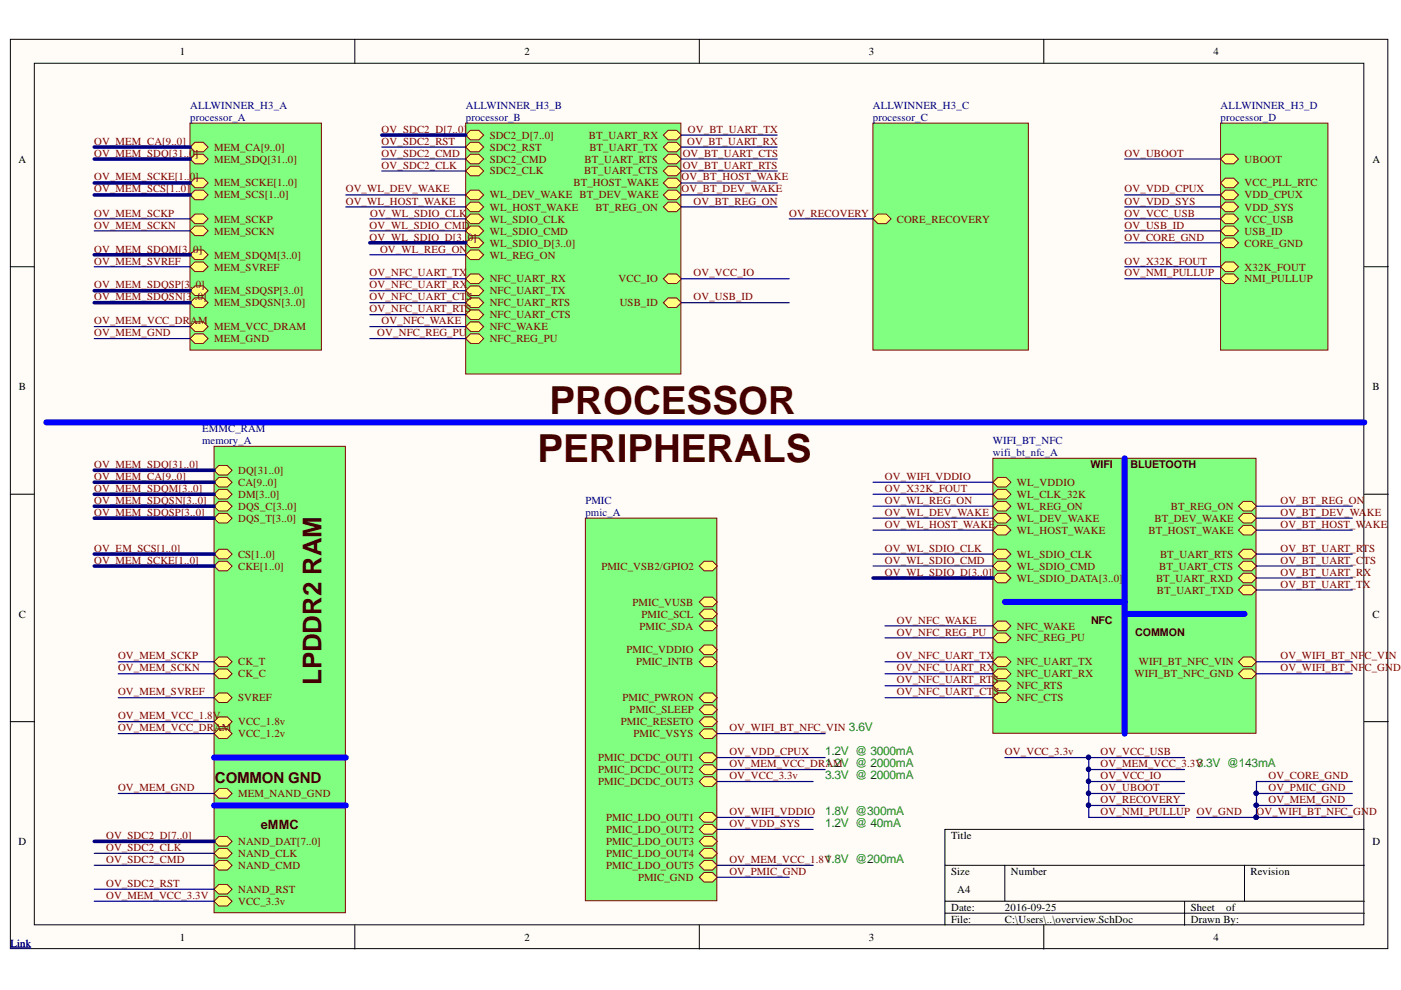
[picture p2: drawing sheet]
<svg xmlns="http://www.w3.org/2000/svg" width="297mm" height="210mm" viewBox="0 0 297 210" stroke-linecap="round" stroke-linejoin="round" font-family="sans-serif">
<g fill="#fffcf8" stroke="#000" stroke-width=".21">
<path d="M2.2 8.3h292v192.8h-292z"/>
<path d="M7.3 13.4h281.9v182.7h-281.9z"/>
</g>
<g fill="none" stroke="#000" stroke-width=".21">
<path d="M75.2 8.3v5.1M148.3 8.3v5.1M221.3 8.3v5.1M2.2 56.6h5.1M289.3 56.6h5M2.2 104.8h5.1M289.3 104.8h5M2.2 153h5.1M289.3 153h5M289.3 175.9h-89v20.3M75.2 196.2v5M148.3 196.2v5"/>
<path d="M200.3 183.5h89M200.3 191.1h89M200.3 193.6h89M213 183.5v7.6M221.3 196.2v5M251.2 191.1v5.1M263.9 183.5v7.6"/>
</g>
<path d="M40.3 26.1h27.8v48.1h-27.8z" fill="#80ff80" stroke="#800000" stroke-width=".21"/>
<path d="M40.3 38.8l1-1h1.8l1 1-1 1h-1.8z" fill-rule="evenodd" fill="#ffff80"/>
<path d="M40.3 38.8l1-1h1.8l1 1-1 1h-1.8z" fill="none" stroke="#800000" stroke-width=".21"/>
<path d="M40.3 64.2l1-1h1.8l1 1-1 1h-1.8z" fill-rule="evenodd" fill="#ffff80"/>
<path d="M40.3 64.2l1-1h1.8l1 1-1 1h-1.8z" fill="none" stroke="#800000" stroke-width=".21"/>
<path d="M40.3 41.3l1-1h1.8l1 1-1 1h-1.8z" fill-rule="evenodd" fill="#ffff80"/>
<path d="M40.3 41.3l1-1h1.8l1 1-1 1h-1.8z" fill="none" stroke="#800000" stroke-width=".21"/>
<path d="M40.3 48.9l1-1h1.8l1 1-1 1.1h-1.8z" fill-rule="evenodd" fill="#ffff80"/>
<path d="M40.3 48.9l1-1h1.8l1 1-1 1.1h-1.8z" fill="none" stroke="#800000" stroke-width=".21"/>
<path d="M40.3 46.4l1-1h1.8l1 1-1 1h-1.8z" fill-rule="evenodd" fill="#ffff80"/>
<path d="M40.3 46.4l1-1h1.8l1 1-1 1h-1.8z" fill="none" stroke="#800000" stroke-width=".21"/>
<path d="M40.3 31.2l1-1h1.8l1 1-1 1h-1.8z" fill-rule="evenodd" fill="#ffff80"/>
<path d="M40.3 31.2l1-1h1.8l1 1-1 1h-1.8z" fill="none" stroke="#800000" stroke-width=".21"/>
<path d="M40.3 54l1-1h1.8l1 1-1 1h-1.8z" fill-rule="evenodd" fill="#ffff80"/>
<path d="M40.3 54l1-1h1.8l1 1-1 1h-1.8z" fill="none" stroke="#800000" stroke-width=".21"/>
<path d="M40.3 56.6l1-1.1h1.8l1 1.1-1 1h-1.8z" fill-rule="evenodd" fill="#ffff80"/>
<path d="M40.3 56.6l1-1.1h1.8l1 1.1-1 1h-1.8z" fill="none" stroke="#800000" stroke-width=".21"/>
<path d="M40.3 61.6l1-1h1.8l1 1-1 1.1h-1.8z" fill-rule="evenodd" fill="#ffff80"/>
<path d="M40.3 61.6l1-1h1.8l1 1-1 1.1h-1.8z" fill="none" stroke="#800000" stroke-width=".21"/>
<path d="M40.3 71.8l1-1h1.8l1 1-1 1h-1.8z" fill-rule="evenodd" fill="#ffff80"/>
<path d="M40.3 71.8l1-1h1.8l1 1-1 1h-1.8z" fill="none" stroke="#800000" stroke-width=".21"/>
<path d="M40.3 33.7l1-1h1.8l1 1-1 1h-1.8z" fill-rule="evenodd" fill="#ffff80"/>
<path d="M40.3 33.7l1-1h1.8l1 1-1 1h-1.8z" fill="none" stroke="#800000" stroke-width=".21"/>
<path d="M40.3 69.3l1-1.1h1.8l1 1.1-1 1h-1.8z" fill-rule="evenodd" fill="#ffff80"/>
<path d="M40.3 69.3l1-1.1h1.8l1 1.1-1 1h-1.8z" fill="none" stroke="#800000" stroke-width=".21"/>
<path d="M98.7 26.1h45.7v53.2h-45.7z" fill="#80ff80" stroke="#800000" stroke-width=".21"/>
<path d="M98.7 33.7l1-1h1.8l1 1-1 1h-1.8z" fill-rule="evenodd" fill="#ffff80"/>
<path d="M98.7 33.7l1-1h1.8l1 1-1 1h-1.8z" fill="none" stroke="#800000" stroke-width=".21"/>
<path d="M98.7 36.3l1-1.1h1.8l1 1.1-1 1h-1.8z" fill-rule="evenodd" fill="#ffff80"/>
<path d="M98.7 36.3l1-1.1h1.8l1 1.1-1 1h-1.8z" fill="none" stroke="#800000" stroke-width=".21"/>
<path d="M98.7 28.6l1-1h1.8l1 1-1 1.1h-1.8z" fill-rule="evenodd" fill="#ffff80"/>
<path d="M98.7 28.6l1-1h1.8l1 1-1 1.1h-1.8z" fill="none" stroke="#800000" stroke-width=".21"/>
<path d="M98.7 31.2l1-1h1.8l1 1-1 1h-1.8z" fill-rule="evenodd" fill="#ffff80"/>
<path d="M98.7 31.2l1-1h1.8l1 1-1 1h-1.8z" fill="none" stroke="#800000" stroke-width=".21"/>
<path d="M98.7 61.6l1-1h1.8l1 1-1 1.1h-1.8z" fill-rule="evenodd" fill="#ffff80"/>
<path d="M98.7 61.6l1-1h1.8l1 1-1 1.1h-1.8z" fill="none" stroke="#800000" stroke-width=".21"/>
<path d="M98.7 51.5l1-1h1.8l1 1-1 1h-1.8z" fill-rule="evenodd" fill="#ffff80"/>
<path d="M98.7 51.5l1-1h1.8l1 1-1 1h-1.8z" fill="none" stroke="#800000" stroke-width=".21"/>
<path d="M98.7 48.9l1-1h1.8l1 1-1 1.1h-1.8z" fill-rule="evenodd" fill="#ffff80"/>
<path d="M98.7 48.9l1-1h1.8l1 1-1 1.1h-1.8z" fill="none" stroke="#800000" stroke-width=".21"/>
<path d="M98.7 43.9l1-1h1.8l1 1-1 1h-1.8z" fill-rule="evenodd" fill="#ffff80"/>
<path d="M98.7 43.9l1-1h1.8l1 1-1 1h-1.8z" fill="none" stroke="#800000" stroke-width=".21"/>
<path d="M98.7 59.1l1-1h1.8l1 1-1 1h-1.8z" fill-rule="evenodd" fill="#ffff80"/>
<path d="M98.7 59.1l1-1h1.8l1 1-1 1h-1.8z" fill="none" stroke="#800000" stroke-width=".21"/>
<path d="M140.6 28.6l1.1-1h1.7l1.1 1-1.1 1.1h-1.7z" fill-rule="evenodd" fill="#ffff80"/>
<path d="M140.6 28.6l1.1-1h1.7l1.1 1-1.1 1.1h-1.7z" fill="none" stroke="#800000" stroke-width=".21"/>
<path d="M98.7 46.4l1-1h1.8l1 1-1 1h-1.8z" fill-rule="evenodd" fill="#ffff80"/>
<path d="M98.7 46.4l1-1h1.8l1 1-1 1h-1.8z" fill="none" stroke="#800000" stroke-width=".21"/>
<path d="M140.6 31.2l1.1-1h1.7l1.1 1-1.1 1h-1.7z" fill-rule="evenodd" fill="#ffff80"/>
<path d="M140.6 31.2l1.1-1h1.7l1.1 1-1.1 1h-1.7z" fill="none" stroke="#800000" stroke-width=".21"/>
<path d="M98.7 64.2l1-1h1.8l1 1-1 1h-1.8z" fill-rule="evenodd" fill="#ffff80"/>
<path d="M98.7 64.2l1-1h1.8l1 1-1 1h-1.8z" fill="none" stroke="#800000" stroke-width=".21"/>
<path d="M140.6 36.3l1.1-1.1h1.7l1.1 1.1-1.1 1h-1.7z" fill-rule="evenodd" fill="#ffff80"/>
<path d="M140.6 36.3l1.1-1.1h1.7l1.1 1.1-1.1 1h-1.7z" fill="none" stroke="#800000" stroke-width=".21"/>
<path d="M98.7 66.7l1-1h1.8l1 1-1 1h-1.8z" fill-rule="evenodd" fill="#ffff80"/>
<path d="M98.7 66.7l1-1h1.8l1 1-1 1h-1.8z" fill="none" stroke="#800000" stroke-width=".21"/>
<path d="M140.6 33.7l1.1-1h1.7l1.1 1-1.1 1h-1.7z" fill-rule="evenodd" fill="#ffff80"/>
<path d="M140.6 33.7l1.1-1h1.7l1.1 1-1.1 1h-1.7z" fill="none" stroke="#800000" stroke-width=".21"/>
<path d="M140.6 59.1l1.1-1h1.7l1.1 1-1.1 1h-1.7z" fill-rule="evenodd" fill="#ffff80"/>
<path d="M140.6 59.1l1.1-1h1.7l1.1 1-1.1 1h-1.7z" fill="none" stroke="#800000" stroke-width=".21"/>
<path d="M98.7 69.3l1-1.1h1.8l1 1.1-1 1h-1.8z" fill-rule="evenodd" fill="#ffff80"/>
<path d="M98.7 69.3l1-1.1h1.8l1 1.1-1 1h-1.8z" fill="none" stroke="#800000" stroke-width=".21"/>
<path d="M140.6 38.8l1.1-1h1.7l1.1 1-1.1 1h-1.7z" fill-rule="evenodd" fill="#ffff80"/>
<path d="M140.6 38.8l1.1-1h1.7l1.1 1-1.1 1h-1.7z" fill="none" stroke="#800000" stroke-width=".21"/>
<path d="M140.6 43.9l1.1-1h1.7l1.1 1-1.1 1h-1.7z" fill-rule="evenodd" fill="#ffff80"/>
<path d="M140.6 43.9l1.1-1h1.7l1.1 1-1.1 1h-1.7z" fill="none" stroke="#800000" stroke-width=".21"/>
<path d="M98.7 71.8l1-1h1.8l1 1-1 1h-1.8z" fill-rule="evenodd" fill="#ffff80"/>
<path d="M98.7 71.8l1-1h1.8l1 1-1 1h-1.8z" fill="none" stroke="#800000" stroke-width=".21"/>
<path d="M98.7 41.3l1-1h1.8l1 1-1 1h-1.8z" fill-rule="evenodd" fill="#ffff80"/>
<path d="M98.7 41.3l1-1h1.8l1 1-1 1h-1.8z" fill="none" stroke="#800000" stroke-width=".21"/>
<path d="M98.7 54l1-1h1.8l1 1-1 1h-1.8z" fill-rule="evenodd" fill="#ffff80"/>
<path d="M98.7 54l1-1h1.8l1 1-1 1h-1.8z" fill="none" stroke="#800000" stroke-width=".21"/>
<path d="M140.6 41.3l1.1-1h1.7l1.1 1-1.1 1h-1.7z" fill-rule="evenodd" fill="#ffff80"/>
<path d="M140.6 41.3l1.1-1h1.7l1.1 1-1.1 1h-1.7z" fill="none" stroke="#800000" stroke-width=".21"/>
<path d="M140.6 64.2l1.1-1h1.7l1.1 1-1.1 1h-1.7z" fill-rule="evenodd" fill="#ffff80"/>
<path d="M140.6 64.2l1.1-1h1.7l1.1 1-1.1 1h-1.7z" fill="none" stroke="#800000" stroke-width=".21"/>
<path d="M185.1 26.1h32.9v48.1h-32.9z" fill="#80ff80" stroke="#800000" stroke-width=".21"/>
<path d="M185.1 46.4l1-1h1.8l1 1-1 1h-1.8z" fill-rule="evenodd" fill="#ffff80"/>
<path d="M185.1 46.4l1-1h1.8l1 1-1 1h-1.8z" fill="none" stroke="#800000" stroke-width=".21"/>
<path d="M258.8 26.1h22.7v48.1h-22.7z" fill="#80ff80" stroke="#800000" stroke-width=".21"/>
<path d="M258.8 38.8l1-1h1.8l1 1-1 1h-1.8z" fill-rule="evenodd" fill="#ffff80"/>
<path d="M258.8 38.8l1-1h1.8l1 1-1 1h-1.8z" fill="none" stroke="#800000" stroke-width=".21"/>
<path d="M258.8 46.4l1-1h1.8l1 1-1 1h-1.8z" fill-rule="evenodd" fill="#ffff80"/>
<path d="M258.8 46.4l1-1h1.8l1 1-1 1h-1.8z" fill="none" stroke="#800000" stroke-width=".21"/>
<path d="M258.8 41.3l1-1h1.8l1 1-1 1h-1.8z" fill-rule="evenodd" fill="#ffff80"/>
<path d="M258.8 41.3l1-1h1.8l1 1-1 1h-1.8z" fill="none" stroke="#800000" stroke-width=".21"/>
<path d="M258.8 43.9l1-1h1.8l1 1-1 1h-1.8z" fill-rule="evenodd" fill="#ffff80"/>
<path d="M258.8 43.9l1-1h1.8l1 1-1 1h-1.8z" fill="none" stroke="#800000" stroke-width=".21"/>
<path d="M258.8 51.5l1-1h1.8l1 1-1 1h-1.8z" fill-rule="evenodd" fill="#ffff80"/>
<path d="M258.8 51.5l1-1h1.8l1 1-1 1h-1.8z" fill="none" stroke="#800000" stroke-width=".21"/>
<path d="M258.8 56.6l1-1.1h1.8l1 1.1-1 1h-1.8z" fill-rule="evenodd" fill="#ffff80"/>
<path d="M258.8 56.6l1-1.1h1.8l1 1.1-1 1h-1.8z" fill="none" stroke="#800000" stroke-width=".21"/>
<path d="M258.8 33.7l1-1h1.8l1 1-1 1h-1.8z" fill-rule="evenodd" fill="#ffff80"/>
<path d="M258.8 33.7l1-1h1.8l1 1-1 1h-1.8z" fill="none" stroke="#800000" stroke-width=".21"/>
<path d="M258.8 48.9l1-1h1.8l1 1-1 1.1h-1.8z" fill-rule="evenodd" fill="#ffff80"/>
<path d="M258.8 48.9l1-1h1.8l1 1-1 1.1h-1.8z" fill="none" stroke="#800000" stroke-width=".21"/>
<path d="M258.8 59.1l1-1h1.8l1 1-1 1h-1.8z" fill-rule="evenodd" fill="#ffff80"/>
<path d="M258.8 59.1l1-1h1.8l1 1-1 1h-1.8z" fill="none" stroke="#800000" stroke-width=".21"/>
<path d="M45.4 94.6h27.8v98.9h-27.8z" fill="#80ff80" stroke="#800000" stroke-width=".21"/>
<path d="M45.4 99.7l1-1h1.8l1 1-1 1h-1.8z" fill-rule="evenodd" fill="#ffff80"/>
<path d="M45.4 99.7l1-1h1.8l1 1-1 1h-1.8z" fill="none" stroke="#800000" stroke-width=".21"/>
<path d="M45.4 104.8l1-1h1.8l1 1-1 1h-1.8z" fill-rule="evenodd" fill="#ffff80"/>
<path d="M45.4 104.8l1-1h1.8l1 1-1 1h-1.8z" fill="none" stroke="#800000" stroke-width=".21"/>
<path d="M45.4 107.3l1-1h1.8l1 1-1 1h-1.8z" fill-rule="evenodd" fill="#ffff80"/>
<path d="M45.4 107.3l1-1h1.8l1 1-1 1h-1.8z" fill="none" stroke="#800000" stroke-width=".21"/>
<path d="M45.4 109.9l1-1.1h1.8l1 1.1-1 1h-1.8z" fill-rule="evenodd" fill="#ffff80"/>
<path d="M45.4 109.9l1-1.1h1.8l1 1.1-1 1h-1.8z" fill="none" stroke="#800000" stroke-width=".21"/>
<path d="M45.4 140.3l1-1h1.8l1 1-1 1h-1.8z" fill-rule="evenodd" fill="#ffff80"/>
<path d="M45.4 140.3l1-1h1.8l1 1-1 1h-1.8z" fill="none" stroke="#800000" stroke-width=".21"/>
<path d="M45.4 142.9l1-1.1h1.8l1 1.1-1 1h-1.8z" fill-rule="evenodd" fill="#ffff80"/>
<path d="M45.4 142.9l1-1.1h1.8l1 1.1-1 1h-1.8z" fill="none" stroke="#800000" stroke-width=".21"/>
<path d="M45.4 102.2l1-1h1.8l1 1-1 1.1h-1.8z" fill-rule="evenodd" fill="#ffff80"/>
<path d="M45.4 102.2l1-1h1.8l1 1-1 1.1h-1.8z" fill="none" stroke="#800000" stroke-width=".21"/>
<path d="M45.4 183.5l1-1h1.8l1 1-1 1h-1.8z" fill-rule="evenodd" fill="#ffff80"/>
<path d="M45.4 183.5l1-1h1.8l1 1-1 1h-1.8z" fill="none" stroke="#800000" stroke-width=".21"/>
<path d="M45.4 178.4l1-1h1.8l1 1-1 1h-1.8z" fill-rule="evenodd" fill="#ffff80"/>
<path d="M45.4 178.4l1-1h1.8l1 1-1 1h-1.8z" fill="none" stroke="#800000" stroke-width=".21"/>
<path d="M45.4 168.2l1-1h1.8l1 1-1 1.1h-1.8z" fill-rule="evenodd" fill="#ffff80"/>
<path d="M45.4 168.2l1-1h1.8l1 1-1 1.1h-1.8z" fill="none" stroke="#800000" stroke-width=".21"/>
<path d="M45.4 180.9l1-1h1.8l1 1-1 1h-1.8z" fill-rule="evenodd" fill="#ffff80"/>
<path d="M45.4 180.9l1-1h1.8l1 1-1 1h-1.8z" fill="none" stroke="#800000" stroke-width=".21"/>
<path d="M45.4 153l1-1h1.8l1 1-1 1h-1.8z" fill-rule="evenodd" fill="#ffff80"/>
<path d="M45.4 153l1-1h1.8l1 1-1 1h-1.8z" fill="none" stroke="#800000" stroke-width=".21"/>
<path d="M45.4 191.1l1-1h1.8l1 1-1 1h-1.8z" fill-rule="evenodd" fill="#ffff80"/>
<path d="M45.4 191.1l1-1h1.8l1 1-1 1h-1.8z" fill="none" stroke="#800000" stroke-width=".21"/>
<path d="M45.4 147.9l1-1h1.8l1 1-1 1h-1.8z" fill-rule="evenodd" fill="#ffff80"/>
<path d="M45.4 147.9l1-1h1.8l1 1-1 1h-1.8z" fill="none" stroke="#800000" stroke-width=".21"/>
<path d="M45.4 155.5l1-1h1.8l1 1-1 1.1h-1.8z" fill-rule="evenodd" fill="#ffff80"/>
<path d="M45.4 155.5l1-1h1.8l1 1-1 1.1h-1.8z" fill="none" stroke="#800000" stroke-width=".21"/>
<path d="M45.4 188.5l1-1h1.8l1 1-1 1.1h-1.8z" fill-rule="evenodd" fill="#ffff80"/>
<path d="M45.4 188.5l1-1h1.8l1 1-1 1.1h-1.8z" fill="none" stroke="#800000" stroke-width=".21"/>
<path d="M45.4 120l1-1h1.8l1 1-1 1h-1.8z" fill-rule="evenodd" fill="#ffff80"/>
<path d="M45.4 120l1-1h1.8l1 1-1 1h-1.8z" fill="none" stroke="#800000" stroke-width=".21"/>
<path d="M45.4 117.5l1-1h1.8l1 1-1 1h-1.8z" fill-rule="evenodd" fill="#ffff80"/>
<path d="M45.4 117.5l1-1h1.8l1 1-1 1h-1.8z" fill="none" stroke="#800000" stroke-width=".21"/>
<path d="M9.8 89.6h279.5M45.4 160.6h27.9" fill="none" stroke="#00f" stroke-width="1.3"/>
<path d="M210.5 97.2h55.8v58.3h-55.8z" fill="#80ff80" stroke="#800000" stroke-width=".21"/>
<path d="M210.5 117.5l1-1h1.8l1 1-1 1h-1.8z" fill-rule="evenodd" fill="#ffff80"/>
<path d="M210.5 117.5l1-1h1.8l1 1-1 1h-1.8z" fill="none" stroke="#800000" stroke-width=".21"/>
<path d="M262.6 142.9l1-1.1h1.8l1 1.1-1 1h-1.8z" fill-rule="evenodd" fill="#ffff80"/>
<path d="M262.6 142.9l1-1.1h1.8l1 1.1-1 1h-1.8z" fill="none" stroke="#800000" stroke-width=".21"/>
<path d="M262.6 107.3l1-1h1.8l1 1-1 1h-1.8z" fill-rule="evenodd" fill="#ffff80"/>
<path d="M262.6 107.3l1-1h1.8l1 1-1 1h-1.8z" fill="none" stroke="#800000" stroke-width=".21"/>
<path d="M262.6 120l1-1h1.8l1 1-1 1h-1.8z" fill-rule="evenodd" fill="#ffff80"/>
<path d="M262.6 120l1-1h1.8l1 1-1 1h-1.8z" fill="none" stroke="#800000" stroke-width=".21"/>
<path d="M210.5 109.9l1-1.1h1.8l1 1.1-1 1h-1.8z" fill-rule="evenodd" fill="#ffff80"/>
<path d="M210.5 109.9l1-1.1h1.8l1 1.1-1 1h-1.8z" fill="none" stroke="#800000" stroke-width=".21"/>
<path d="M262.6 109.9l1-1.1h1.8l1 1.1-1 1h-1.8z" fill-rule="evenodd" fill="#ffff80"/>
<path d="M262.6 109.9l1-1.1h1.8l1 1.1-1 1h-1.8z" fill="none" stroke="#800000" stroke-width=".21"/>
<path d="M210.5 132.7l1-1h1.8l1 1-1 1h-1.8z" fill-rule="evenodd" fill="#ffff80"/>
<path d="M210.5 132.7l1-1h1.8l1 1-1 1h-1.8z" fill="none" stroke="#800000" stroke-width=".21"/>
<path d="M210.5 120l1-1h1.8l1 1-1 1h-1.8z" fill-rule="evenodd" fill="#ffff80"/>
<path d="M210.5 120l1-1h1.8l1 1-1 1h-1.8z" fill="none" stroke="#800000" stroke-width=".21"/>
<path d="M210.5 122.6l1-1.1h1.8l1 1.1-1 1h-1.8z" fill-rule="evenodd" fill="#ffff80"/>
<path d="M210.5 122.6l1-1.1h1.8l1 1.1-1 1h-1.8z" fill="none" stroke="#800000" stroke-width=".21"/>
<path d="M262.6 122.6l1-1.1h1.8l1 1.1-1 1h-1.8z" fill-rule="evenodd" fill="#ffff80"/>
<path d="M262.6 122.6l1-1.1h1.8l1 1.1-1 1h-1.8z" fill="none" stroke="#800000" stroke-width=".21"/>
<path d="M210.5 112.4l1-1h1.8l1 1-1 1h-1.8z" fill-rule="evenodd" fill="#ffff80"/>
<path d="M210.5 112.4l1-1h1.8l1 1-1 1h-1.8z" fill="none" stroke="#800000" stroke-width=".21"/>
<path d="M262.6 112.4l1-1h1.8l1 1-1 1h-1.8z" fill-rule="evenodd" fill="#ffff80"/>
<path d="M262.6 112.4l1-1h1.8l1 1-1 1h-1.8z" fill="none" stroke="#800000" stroke-width=".21"/>
<path d="M210.5 102.2l1-1h1.8l1 1-1 1.1h-1.8z" fill-rule="evenodd" fill="#ffff80"/>
<path d="M210.5 102.2l1-1h1.8l1 1-1 1.1h-1.8z" fill="none" stroke="#800000" stroke-width=".21"/>
<path d="M262.6 117.5l1-1h1.8l1 1-1 1h-1.8z" fill-rule="evenodd" fill="#ffff80"/>
<path d="M262.6 117.5l1-1h1.8l1 1-1 1h-1.8z" fill="none" stroke="#800000" stroke-width=".21"/>
<path d="M210.5 135.2l1-1h1.8l1 1-1 1.1h-1.8z" fill-rule="evenodd" fill="#ffff80"/>
<path d="M210.5 135.2l1-1h1.8l1 1-1 1.1h-1.8z" fill="none" stroke="#800000" stroke-width=".21"/>
<path d="M210.5 142.9l1-1.1h1.8l1 1.1-1 1h-1.8z" fill-rule="evenodd" fill="#ffff80"/>
<path d="M210.5 142.9l1-1.1h1.8l1 1.1-1 1h-1.8z" fill="none" stroke="#800000" stroke-width=".21"/>
<path d="M262.6 140.3l1-1h1.8l1 1-1 1h-1.8z" fill-rule="evenodd" fill="#ffff80"/>
<path d="M262.6 140.3l1-1h1.8l1 1-1 1h-1.8z" fill="none" stroke="#800000" stroke-width=".21"/>
<path d="M210.5 145.4l1-1h1.8l1 1-1 1h-1.8z" fill-rule="evenodd" fill="#ffff80"/>
<path d="M210.5 145.4l1-1h1.8l1 1-1 1h-1.8z" fill="none" stroke="#800000" stroke-width=".21"/>
<path d="M210.5 107.3l1-1h1.8l1 1-1 1h-1.8z" fill-rule="evenodd" fill="#ffff80"/>
<path d="M210.5 107.3l1-1h1.8l1 1-1 1h-1.8z" fill="none" stroke="#800000" stroke-width=".21"/>
<path d="M262.6 125.1l1-1h1.8l1 1-1 1h-1.8z" fill-rule="evenodd" fill="#ffff80"/>
<path d="M262.6 125.1l1-1h1.8l1 1-1 1h-1.8z" fill="none" stroke="#800000" stroke-width=".21"/>
<path d="M210.5 147.9l1-1h1.8l1 1-1 1h-1.8z" fill-rule="evenodd" fill="#ffff80"/>
<path d="M210.5 147.9l1-1h1.8l1 1-1 1h-1.8z" fill="none" stroke="#800000" stroke-width=".21"/>
<path d="M210.5 140.3l1-1h1.8l1 1-1 1h-1.8z" fill-rule="evenodd" fill="#ffff80"/>
<path d="M210.5 140.3l1-1h1.8l1 1-1 1h-1.8z" fill="none" stroke="#800000" stroke-width=".21"/>
<path d="M210.5 104.8l1-1h1.8l1 1-1 1h-1.8z" fill-rule="evenodd" fill="#ffff80"/>
<path d="M210.5 104.8l1-1h1.8l1 1-1 1h-1.8z" fill="none" stroke="#800000" stroke-width=".21"/>
<path d="M238.5 97.2v58.3M213 127.6h25.5M238.5 130.2h25.4" fill="none" stroke="#00f" stroke-width="1.3"/>
<path d="M124.1 109.9h27.9v81.1h-27.9z" fill="#80ff80" stroke="#800000" stroke-width=".21"/>
<path d="M148.3 150.5l1-1h1.8l1 1-1 1h-1.8z" fill-rule="evenodd" fill="#ffff80"/>
<path d="M148.3 150.5l1-1h1.8l1 1-1 1h-1.8z" fill="none" stroke="#800000" stroke-width=".21"/>
<path d="M148.3 147.9l1-1h1.8l1 1-1 1h-1.8z" fill-rule="evenodd" fill="#ffff80"/>
<path d="M148.3 147.9l1-1h1.8l1 1-1 1h-1.8z" fill="none" stroke="#800000" stroke-width=".21"/>
<path d="M148.3 155.5l1-1h1.8l1 1-1 1.1h-1.8z" fill-rule="evenodd" fill="#ffff80"/>
<path d="M148.3 155.5l1-1h1.8l1 1-1 1.1h-1.8z" fill="none" stroke="#800000" stroke-width=".21"/>
<path d="M148.3 163.2l1-1.1h1.8l1 1.1-1 1h-1.8z" fill-rule="evenodd" fill="#ffff80"/>
<path d="M148.3 163.2l1-1.1h1.8l1 1.1-1 1h-1.8z" fill="none" stroke="#800000" stroke-width=".21"/>
<path d="M148.3 160.6l1-1h1.8l1 1-1 1h-1.8z" fill-rule="evenodd" fill="#ffff80"/>
<path d="M148.3 160.6l1-1h1.8l1 1-1 1h-1.8z" fill="none" stroke="#800000" stroke-width=".21"/>
<path d="M148.3 127.6l1-1h1.8l1 1-1 1h-1.8z" fill-rule="evenodd" fill="#ffff80"/>
<path d="M148.3 127.6l1-1h1.8l1 1-1 1h-1.8z" fill="none" stroke="#800000" stroke-width=".21"/>
<path d="M148.3 175.9l1-1.1h1.8l1 1.1-1 1h-1.8z" fill-rule="evenodd" fill="#ffff80"/>
<path d="M148.3 175.9l1-1.1h1.8l1 1.1-1 1h-1.8z" fill="none" stroke="#800000" stroke-width=".21"/>
<path d="M148.3 183.5l1-1h1.8l1 1-1 1h-1.8z" fill-rule="evenodd" fill="#ffff80"/>
<path d="M148.3 183.5l1-1h1.8l1 1-1 1h-1.8z" fill="none" stroke="#800000" stroke-width=".21"/>
<path d="M148.3 178.4l1-1h1.8l1 1-1 1h-1.8z" fill-rule="evenodd" fill="#ffff80"/>
<path d="M148.3 178.4l1-1h1.8l1 1-1 1h-1.8z" fill="none" stroke="#800000" stroke-width=".21"/>
<path d="M148.3 165.7l1-1h1.8l1 1-1 1h-1.8z" fill-rule="evenodd" fill="#ffff80"/>
<path d="M148.3 165.7l1-1h1.8l1 1-1 1h-1.8z" fill="none" stroke="#800000" stroke-width=".21"/>
<path d="M148.3 173.3l1-1h1.8l1 1-1 1h-1.8z" fill-rule="evenodd" fill="#ffff80"/>
<path d="M148.3 173.3l1-1h1.8l1 1-1 1h-1.8z" fill="none" stroke="#800000" stroke-width=".21"/>
<path d="M148.3 180.9l1-1h1.8l1 1-1 1h-1.8z" fill-rule="evenodd" fill="#ffff80"/>
<path d="M148.3 180.9l1-1h1.8l1 1-1 1h-1.8z" fill="none" stroke="#800000" stroke-width=".21"/>
<path d="M148.3 132.7l1-1h1.8l1 1-1 1h-1.8z" fill-rule="evenodd" fill="#ffff80"/>
<path d="M148.3 132.7l1-1h1.8l1 1-1 1h-1.8z" fill="none" stroke="#800000" stroke-width=".21"/>
<path d="M148.3 140.3l1-1h1.8l1 1-1 1h-1.8z" fill-rule="evenodd" fill="#ffff80"/>
<path d="M148.3 140.3l1-1h1.8l1 1-1 1h-1.8z" fill="none" stroke="#800000" stroke-width=".21"/>
<path d="M148.3 137.8l1-1h1.8l1 1-1 1h-1.8z" fill-rule="evenodd" fill="#ffff80"/>
<path d="M148.3 137.8l1-1h1.8l1 1-1 1h-1.8z" fill="none" stroke="#800000" stroke-width=".21"/>
<path d="M148.3 130.2l1-1h1.8l1 1-1 1h-1.8z" fill-rule="evenodd" fill="#ffff80"/>
<path d="M148.3 130.2l1-1h1.8l1 1-1 1h-1.8z" fill="none" stroke="#800000" stroke-width=".21"/>
<path d="M148.3 153l1-1h1.8l1 1-1 1h-1.8z" fill-rule="evenodd" fill="#ffff80"/>
<path d="M148.3 153l1-1h1.8l1 1-1 1h-1.8z" fill="none" stroke="#800000" stroke-width=".21"/>
<path d="M148.3 120l1-1h1.8l1 1-1 1h-1.8z" fill-rule="evenodd" fill="#ffff80"/>
<path d="M148.3 120l1-1h1.8l1 1-1 1h-1.8z" fill="none" stroke="#800000" stroke-width=".21"/>
<path d="M148.3 186l1-1h1.8l1 1-1 1h-1.8z" fill-rule="evenodd" fill="#ffff80"/>
<path d="M148.3 186l1-1h1.8l1 1-1 1h-1.8z" fill="none" stroke="#800000" stroke-width=".21"/>
<g fill="#000080" stroke="#000080" stroke-width=".21">
<circle cx="266.3" cy="173.3" r=".47"/>
<circle cx="266.3" cy="170.7" r=".46"/>
<circle cx="266.3" cy="168.2" r=".46"/>
<circle cx="230.8" cy="163.1" r=".46"/>
<circle cx="230.8" cy="160.6" r=".46"/>
<circle cx="230.8" cy="165.7" r=".46"/>
<circle cx="230.8" cy="168.2" r=".46"/>
<circle cx="230.8" cy="170.7" r=".46"/>
</g>
<path d="M45.4 170.8h27.9" fill="none" stroke="#00f" stroke-width="1.3"/>
<g fill="none" stroke="#000080" stroke-width=".25">
<path d="M81 31.2h17.7M81 33.7h17.7M81 36.3h17.7M144.5 31.2h20.3M144.5 33.7h20.3M144.5 36.3h20.3M144.5 28.6h20.3M144.5 38.8h20.3M238.5 33.7h20.3M20 46.4h20.3M20 48.9h20.3M20 56.6h20.3"/>
<path d="M73.3 43.9h25.4M73.3 41.3h25.4M78.4 46.4h20.3M78.4 48.9h20.3M78.4 59.1h20.3M78.4 54h20.3M144.5 59.1h22.8M144.5 43.9h20.3M144.5 41.3h20.3M167.3 46.4h17.8M238.5 46.4h20.3M238.5 48.9h20.3"/>
<path d="M238.5 56.6h20.3M238.5 59.1h20.3M238.5 43.9h20.3M238.5 41.3h20.3M238.5 51.5h20.3M20 69.3h20.3M20 71.8h20.3M78.4 69.3h20.3M78.4 71.8h20.3M78.4 66.7h20.3M78.4 64.2h20.3M78.4 61.6h20.3"/>
<path d="M144.5 64.2h22.8M185.1 117.5h25.4M185.1 102.2h25.4M185.1 104.8h25.4M185.1 107.3h25.4M185.1 109.9h25.4M185.1 112.4h25.4M266.4 117.5h20.3M266.4 107.3h20.3M266.4 109.9h20.3M266.4 112.4h20.3M185.1 120h25.4"/>
<path d="M187.6 135.2h22.9M187.6 132.7h22.9M266.4 120h20.3M266.4 122.6h20.3M266.4 125.1h20.3M25.1 140.3h20.3M25.1 142.9h20.3M25.1 155.5h20.3M25.1 147.9h20.3M25.1 153h20.3M152.1 155.5h22.8M187.6 140.3h22.9"/>
<path d="M187.6 142.9h22.9M187.6 147.9h22.9M187.6 145.4h22.9M266.4 140.3h20.3M266.4 142.9h20.3M25.1 168.2h20.3M152.1 165.7h20.3M152.1 173.3h20.3M152.1 160.6h22.8M152.1 163.2h22.8M152.1 175.9h20.3M213 160.6h38.2"/>
<path d="M230.8 160.6v2.6h20.4M230.8 163.2v2.5h20.4M230.8 165.7v2.5h20.4M230.8 168.2v2.6h20.4M230.8 170.8v2.5h20.4M253.7 173.3h33M286.7 170.8h-20.3v2.5M286.7 168.2h-20.3v2.6M286.7 165.7h-20.3v2.5M20 188.5h25.4M20 183.5h25.4M20 180.9h25.4"/>
<path d="M20 191.1h25.4M152.1 183.5h20.3M152.1 186h15.2"/>
</g>
<g fill="none" stroke="#000080" stroke-width=".76">
<path d="M20 33.7h20.3M20 31.2h20.3M20 38.8h20.3M81 28.6h17.7M20 54h20.3M20 41.3h20.3M78.4 51.5h20.3M20 61.6h20.3M20 64.2h20.3M20 99.7h25.4M20 102.2h25.4M20 109.9h25.4"/>
<path d="M20 107.3h25.4M20 104.8h25.4M20 117.5h25.4M20 120h25.4M185.1 122.6h25.4M20 178.4h25.4"/>
</g>
<path d="M2.2 201h4.3" fill="none" stroke="#000080" stroke-width=".21"/>
<g font-size="8.2" fill="#420000">
<text x="116.5" y="87.9">PROCESSOR</text>
<text x="114" y="98">PERIPHERALS</text>
</g>
<text font-size="5.5" fill="#420000" x="68.1" y="145.2" transform="rotate(-90 68.1 145.2)">LPDDR2 RAM</text>
<text font-size="3.2" fill="#420000" x="45.6" y="166">COMMON GND</text>
<text font-size="2.7" fill="#420000" x="55.3" y="175.8">eMMC</text>
<g font-size="2.5" fill="#008000">
<text x="174.9" y="160.1">1.2V @ 3000mA</text>
<text x="174.9" y="165.2">3.3V @ 2000mA</text>
<text x="174.9" y="162.6">1.2V @ 2000mA</text>
<text x="253.7" y="162.6">3</text>
<text x="174.9" y="172.8">1.8V @300mA</text>
<text x="174.9" y="175.3">1.2V @ 40mA</text>
<text x="174.9" y="182.9">1.8V @200mA</text>
</g>
<g font-size="2.3">
<text x="38.1" y="11.6">1</text>
<text x="111.2" y="11.6">2</text>
<text x="184.2" y="11.6">3</text>
<text x="257.3" y="11.6">4</text>
<text x="3.9" y="34.5">A</text>
<text x="291" y="34.5">A</text>
<text x="4" y="82.7">B</text>
<text x="291" y="82.7">B</text>
<text x="4" y="130.9">C</text>
<text x="291" y="130.9">C</text>
<text x="3.9" y="179.2">D</text>
<text x="201.6" y="177.9">Title</text>
<text x="291" y="179.2">D</text>
<text x="201.6" y="185.5">Size</text>
<text x="214.3" y="185.5">Number</text>
<text x="265.1" y="185.5">Revision</text>
<text x="202.9" y="189.3">A4</text>
<text x="201.6" y="193.1">Date:</text>
<text x="201.6" y="195.7">File:</text>
<text x="213.1" y="193.1">2016-09-25</text>
<text x="213.1" y="195.7">C:\Users\..\overview.SchDoc</text>
<text x="252.5" y="193.1">Sheet</text>
<text x="252.5" y="195.7">Drawn By:</text>
<text x="260" y="193.1">of</text>
<text x="38.1" y="199.5">1</text>
<text x="111.2" y="199.5">2</text>
<text x="184.2" y="199.5">3</text>
<text x="257.3" y="199.5">4</text>
</g>
<g font-size="2.3" fill="#000080">
<text x="40.3" y="23.1">ALLWINNER_H3_A</text>
<text x="98.8" y="23.1">ALLWINNER_H3_B</text>
<text x="185.1" y="23.1">ALLWINNER_H3_C</text>
<text x="258.8" y="23.1">ALLWINNER_H3_D</text>
<text x="40.3" y="25.6">processor_A</text>
<text x="98.8" y="25.6">processor_B</text>
<text x="185.1" y="25.6">processor_C</text>
<text x="258.8" y="25.6">processor_D</text>
<text x="42.9" y="91.6">EMMC_RAM</text>
<text x="42.9" y="94.1">memory_A</text>
<text x="210.5" y="94.1">WIFI_BT_NFC</text>
<text x="210.5" y="96.6">wifi_bt_nfc_A</text>
<text x="124.1" y="106.9">PMIC</text>
<text x="124.1" y="109.4">pmic_A</text>
<text x="2.2" y="200.7">Link</text>
</g>
<g font-size="2.3" fill="#800000">
<text x="80.9" y="28.1">OV_SDC2_D[7..0]</text>
<text x="103.8" y="29.4">SDC2_D[7..0]</text>
<text x="124.9" y="29.4">BT_UART_RX</text>
<text x="145.8" y="28.1">OV_BT_UART_TX</text>
<text x="20" y="33.2">OV_MEM_SDQ[31..0]</text>
<text x="20" y="30.7">OV_MEM_CA[9..0]</text>
<text x="45.4" y="31.9">MEM_CA[9..0]</text>
<text x="45.4" y="34.5">MEM_SDQ[31..0]</text>
<text x="80.9" y="35.7">OV_SDC2_CLK</text>
<text x="80.9" y="30.7">OV_SDC2_RST</text>
<text x="80.9" y="33.2">OV_SDC2_CMD</text>
<text x="103.8" y="34.5">SDC2_CMD</text>
<text x="103.8" y="31.9">SDC2_RST</text>
<text x="123.9" y="34.5">BT_UART_RTS</text>
<text x="125" y="31.9">BT_UART_TX</text>
<text x="144.7" y="33.2">OV_BT_UART_CTS</text>
<text x="144.7" y="35.7">OV_BT_UART_RTS</text>
<text x="145.7" y="30.7">OV_BT_UART_RX</text>
<text x="238.4" y="33.2">OV_UBOOT</text>
<text x="263.9" y="34.5">UBOOT</text>
<text x="20" y="40.8">OV_MEM_SCS[1..0]</text>
<text x="20" y="38.3">OV_MEM_SCKE[1..0]</text>
<text x="45.4" y="39.5">MEM_SCKE[1..0]</text>
<text x="73.3" y="40.8">OV_WL_DEV_WAKE</text>
<text x="103.8" y="37">SDC2_CLK</text>
<text x="121.6" y="39.5">BT_HOST_WAKE</text>
<text x="123.9" y="37">BT_UART_CTS</text>
<text x="144.5" y="38.3">OV_BT_HOST_WAKE</text>
<text x="144.5" y="40.8">OV_BT_DEV_WAKE</text>
<text x="238.4" y="40.8">OV_VDD_CPUX</text>
<text x="263.9" y="39.5">VCC_PLL_RTC</text>
<text x="20" y="46">OV_MEM_SCKP</text>
<text x="45.4" y="42.1">MEM_SCS[1..0]</text>
<text x="45.4" y="47.2">MEM_SCKP</text>
<text x="73.3" y="43.4">OV_WL_HOST_WAKE</text>
<text x="78.5" y="46">OV_WL_SDIO_CLK</text>
<text x="103.8" y="44.7">WL_HOST_WAKE</text>
<text x="103.8" y="47.2">WL_SDIO_CLK</text>
<text x="103.8" y="42.1">WL_DEV_WAKE BT_DEV_WAKE</text>
<text x="126.2" y="44.7">BT_REG_ON</text>
<text x="147" y="43.4">OV_BT_REG_ON</text>
<text x="167.3" y="46">OV_RECOVERY</text>
<text x="190.1" y="47.2">CORE_RECOVERY</text>
<text x="238.4" y="43.4">OV_VDD_SYS</text>
<text x="238.4" y="46">OV_VCC_USB</text>
<text x="263.9" y="47.2">VCC_USB</text>
<text x="263.9" y="42.1">VDD_CPUX</text>
<text x="263.9" y="44.7">VDD_SYS</text>
<text x="20" y="53.6">OV_MEM_SDQM[3..0]</text>
<text x="20" y="48.5">OV_MEM_SCKN</text>
<text x="45.4" y="49.8">MEM_SCKN</text>
<text x="78.4" y="48.5">OV_WL_SDIO_CMD</text>
<text x="78.4" y="51">OV_WL_SDIO_D[3..0]</text>
<text x="80.6" y="53.6">OV_WL_REG_ON</text>
<text x="103.8" y="52.3">WL_SDIO_D[3..0]</text>
<text x="103.8" y="49.8">WL_SDIO_CMD</text>
<text x="238.4" y="51">OV_CORE_GND</text>
<text x="238.4" y="48.5">OV_USB_ID</text>
<text x="263.9" y="52.3">CORE_GND</text>
<text x="263.9" y="49.8">USB_ID</text>
<text x="20" y="56.1">OV_MEM_SVREF</text>
<text x="45.4" y="54.8">MEM_SDQM[3..0]</text>
<text x="45.4" y="57.4">MEM_SVREF</text>
<text x="78.4" y="58.6">OV_NFC_UART_TX</text>
<text x="103.8" y="59.9">NFC_UART_RX</text>
<text x="103.8" y="54.8">WL_REG_ON</text>
<text x="131.1" y="59.9">VCC_IO</text>
<text x="147" y="58.6">OV_VCC_IO</text>
<text x="238.4" y="56.1">OV_X32K_FOUT</text>
<text x="238.4" y="58.6">OV_NMI_PULLUP</text>
<text x="263.9" y="57.4">X32K_FOUT</text>
<text x="263.9" y="59.9">NMI_PULLUP</text>
<text x="20" y="61.2">OV_MEM_SDQSP[3</text>
<text x="20" y="63.7">OV_MEM_SDQSN[3</text>
<text x="40.3" y="61.2">..0]</text>
<text x="40.7" y="63.7">..0]</text>
<text x="45.4" y="65">MEM_SDQSN[3..0]</text>
<text x="45.4" y="62.4">MEM_SDQSP[3..0]</text>
<text x="78.4" y="61.2">OV_NFC_UART_RX</text>
<text x="78.4" y="63.7">OV_NFC_UART_CT</text>
<text x="98.9" y="63.7">S</text>
<text x="103.8" y="62.4">NFC_UART_TX</text>
<text x="103.8" y="65">NFC_UART_RTS</text>
<text x="131.4" y="65">USB_ID</text>
<text x="147" y="63.7">OV_USB_ID</text>
<text x="20" y="71.3">OV_MEM_GND</text>
<text x="20" y="68.8">OV_MEM_VCC_DRAM</text>
<text x="45.4" y="70">MEM_VCC_DRAM</text>
<text x="78.4" y="66.2">OV_NFC_UART_RTS</text>
<text x="80" y="71.3">OV_NFC_REG_PU</text>
<text x="80.9" y="68.8">OV_NFC_WAKE</text>
<text x="103.8" y="67.5">NFC_UART_CTS</text>
<text x="103.8" y="70">NFC_WAKE</text>
<text x="45.4" y="72.6">MEM_GND</text>
<text x="103.8" y="72.6">NFC_REG_PU</text>
<text x="20" y="99.2">OV_MEM_SDQ[31..0]</text>
<text x="20" y="101.7">OV_MEM_CA[9..0]</text>
<text x="50.5" y="100.4">DQ[31..0]</text>
<text x="187.6" y="101.7">OV_WIFI_VDDIO</text>
<text x="20" y="106.9">OV_MEM_SDQSN[3..0]</text>
<text x="20" y="104.3">OV_MEM_SDQM[3..0]</text>
<text x="50.5" y="105.6">DM[3..0]</text>
<text x="50.5" y="103">CA[9..0]</text>
<text x="187.6" y="104.3">OV_X32K_FOUT</text>
<text x="187.6" y="106.9">OV_WL_REG_ON</text>
<text x="215.6" y="103">WL_VDDIO</text>
<text x="215.6" y="105.6">WL_CLK_32K</text>
<text x="271.5" y="106.9">OV_BT_REG_ON</text>
<text x="20" y="109.4">OV_MEM_SDQSP[3..0]</text>
<text x="50.5" y="108.1">DQS_C[3..0]</text>
<text x="50.5" y="110.7">DQS_T[3..0]</text>
<text x="187.6" y="109.4">OV_WL_DEV_WAKE</text>
<text x="187.6" y="111.9">OV_WL_HOST_WAKE</text>
<text x="215.6" y="110.7">WL_DEV_WAKE</text>
<text x="215.6" y="113.2">WL_HOST_WAKE</text>
<text x="215.6" y="108.1">WL_REG_ON</text>
<text x="243.5" y="113.2">BT_HOST_WAKE</text>
<text x="244.8" y="110.7">BT_DEV_WAKE</text>
<text x="248.2" y="108.1">BT_REG_ON</text>
<text x="271.5" y="109.4">OV_BT_DEV_WA</text>
<text x="271.5" y="111.9">OV_BT_HOST_W</text>
<text x="289.4" y="111.9">AKE</text>
<text x="289.8" y="109.4">KE</text>
<text x="20" y="117">OV_EM_SCS[1..0]</text>
<text x="20" y="119.5">OV_MEM_SCKE[1..0]</text>
<text x="50.5" y="118.3">CS[1..0]</text>
<text x="187.6" y="119.5">OV_WL_SDIO_CMD</text>
<text x="187.6" y="117">OV_WL_SDIO_CLK</text>
<text x="215.6" y="118.3">WL_SDIO_CLK</text>
<text x="245.9" y="118.3">BT_UART_RTS</text>
<text x="271.5" y="117">OV_BT_UART_RTS</text>
<text x="271.5" y="119.5">OV_BT_UART_CTS</text>
<text x="50.5" y="120.8">CKE[1..0]</text>
<text x="127.5" y="120.8">PMIC_VSB2/GPIO2</text>
<text x="187.6" y="122.1">OV_WL_SDIO_D[3..0]</text>
<text x="215.6" y="120.8">WL_SDIO_CMD</text>
<text x="215.6" y="123.3">WL_SDIO_DATA[3..0]</text>
<text x="245.1" y="123.3">BT_UART_RXD</text>
<text x="245.3" y="125.9">BT_UART_TXD</text>
<text x="245.8" y="120.8">BT_UART_CTS</text>
<text x="271.5" y="124.6">OV_BT_UART_TX</text>
<text x="271.5" y="122.1">OV_BT_UART_RX</text>
<text x="134.1" y="128.4">PMIC_VUSB</text>
<text x="136" y="130.9">PMIC_SCL</text>
<text x="135.6" y="133.5">PMIC_SDA</text>
<text x="190.1" y="132.2">OV_NFC_WAKE</text>
<text x="190.1" y="134.7">OV_NFC_REG_PU</text>
<text x="215.6" y="133.5">NFC_WAKE</text>
<text x="215.6" y="136">NFC_REG_PU</text>
<text x="25" y="139.8">OV_MEM_SCKP</text>
<text x="25" y="142.3">OV_MEM_SCKN</text>
<text x="50.5" y="141.1">CK_T</text>
<text x="50.5" y="143.6">CK_C</text>
<text x="132.8" y="138.5">PMIC_VDDIO</text>
<text x="134.9" y="141.1">PMIC_INTB</text>
<text x="190.1" y="139.8">OV_NFC_UART_TX</text>
<text x="190.1" y="142.3">OV_NFC_UART_RX</text>
<text x="215.6" y="143.6">NFC_UART_RX</text>
<text x="215.6" y="141.1">NFC_UART_TX</text>
<text x="240.5" y="143.6">WIFI_BT_NFC_GND</text>
<text x="241.5" y="141.1">WIFI_BT_NFC_VIN</text>
<text x="271.5" y="139.8">OV_WIFI_BT_NFC_VIN</text>
<text x="271.5" y="142.3">OV_WIFI_BT_NFC_GND</text>
<text x="25" y="147.4">OV_MEM_SVREF</text>
<text x="50.5" y="148.7">SVREF</text>
<text x="132" y="148.7">PMIC_PWRON</text>
<text x="190.1" y="144.9">OV_NFC_UART_RTS</text>
<text x="190.1" y="147.4">OV_NFC_UART_CT</text>
<text x="210.7" y="147.4">S</text>
<text x="215.6" y="146.1">NFC_RTS</text>
<text x="215.6" y="148.7">NFC_CTS</text>
<text x="25" y="155">OV_MEM_VCC_DRAM</text>
<text x="25" y="152.5">OV_MEM_VCC_1.8V</text>
<text x="50.5" y="153.8">VCC_1.8v</text>
<text x="131.6" y="153.8">PMIC_RESETO</text>
<text x="133.5" y="151.2">PMIC_SLEEP</text>
<text x="154.6" y="155">OV_WIFI_BT_NFC_VIN 3.6V</text>
<text x="50.5" y="156.3">VCC_1.2v</text>
<text x="126.8" y="161.4">PMIC_DCDC_OUT1</text>
<text x="134.3" y="156.3">PMIC_VSYS</text>
<text x="154.6" y="160.1">OV_VDD_CPUX</text>
<text x="213.1" y="160.1">OV_VCC_3.3v</text>
<text x="233.3" y="160.1">OV_VCC_USB</text>
<text x="25" y="167.8">OV_MEM_GND</text>
<text x="126.8" y="164">PMIC_DCDC_OUT2</text>
<text x="126.8" y="166.5">PMIC_DCDC_OUT3</text>
<text x="154.6" y="165.2">OV_VCC_3.3v</text>
<text x="154.6" y="162.6">OV_MEM_VCC_DRAM</text>
<text x="233.3" y="162.6">OV_MEM_VCC_3.3V.3V @143mA</text>
<text x="233.3" y="165.2">OV_VCC_IO</text>
<text x="233.3" y="167.8">OV_UBOOT</text>
<text x="268.9" y="167.8">OV_PMIC_GND</text>
<text x="268.9" y="165.2">OV_CORE_GND</text>
<text x="50.5" y="169">MEM_NAND_GND</text>
<text x="154.6" y="172.8">OV_WIFI_VDDIO</text>
<text x="233.3" y="170.3">OV_RECOVERY</text>
<text x="233.3" y="172.8">OV_NMI_PULLUP OV_GND</text>
<text x="266.4" y="172.8">OV_WIFI_BT_NFC_GND</text>
<text x="268.9" y="170.3">OV_MEM_GND</text>
<text x="22.5" y="177.9">OV_SDC2_D[7..0]</text>
<text x="50.5" y="179.2">NAND_DAT[7..0]</text>
<text x="128.5" y="176.6">PMIC_LDO_OUT2</text>
<text x="128.5" y="179.2">PMIC_LDO_OUT3</text>
<text x="128.5" y="174.1">PMIC_LDO_OUT1</text>
<text x="154.6" y="175.4">OV_VDD_SYS</text>
<text x="22.5" y="180.4">OV_SDC2_CLK</text>
<text x="22.5" y="183">OV_SDC2_CMD</text>
<text x="50.5" y="184.3">NAND_CMD</text>
<text x="50.5" y="181.7">NAND_CLK</text>
<text x="128.5" y="184.3">PMIC_LDO_OUT5</text>
<text x="128.5" y="181.7">PMIC_LDO_OUT4</text>
<text x="154.6" y="183">OV_MEM_VCC_1.8V</text>
<text x="154.6" y="185.5">OV_PMIC_GND</text>
<text x="22.5" y="188.1">OV_SDC2_RST</text>
<text x="22.5" y="190.6">OV_MEM_VCC_3.3V</text>
<text x="50.5" y="191.9">VCC_3.3v</text>
<text x="50.5" y="189.3">NAND_RST</text>
<text x="135.3" y="186.8">PMIC_GND</text>
</g>
<g font-size="2.3" fill="#420000">
<text x="231.2" y="99.3">WIFI</text>
<text x="239.7" y="99.3">BLUETOOTH</text>
<text x="231.3" y="132.2">NFC</text>
<text x="240.7" y="134.7">COMMON</text>
</g>
</svg>
